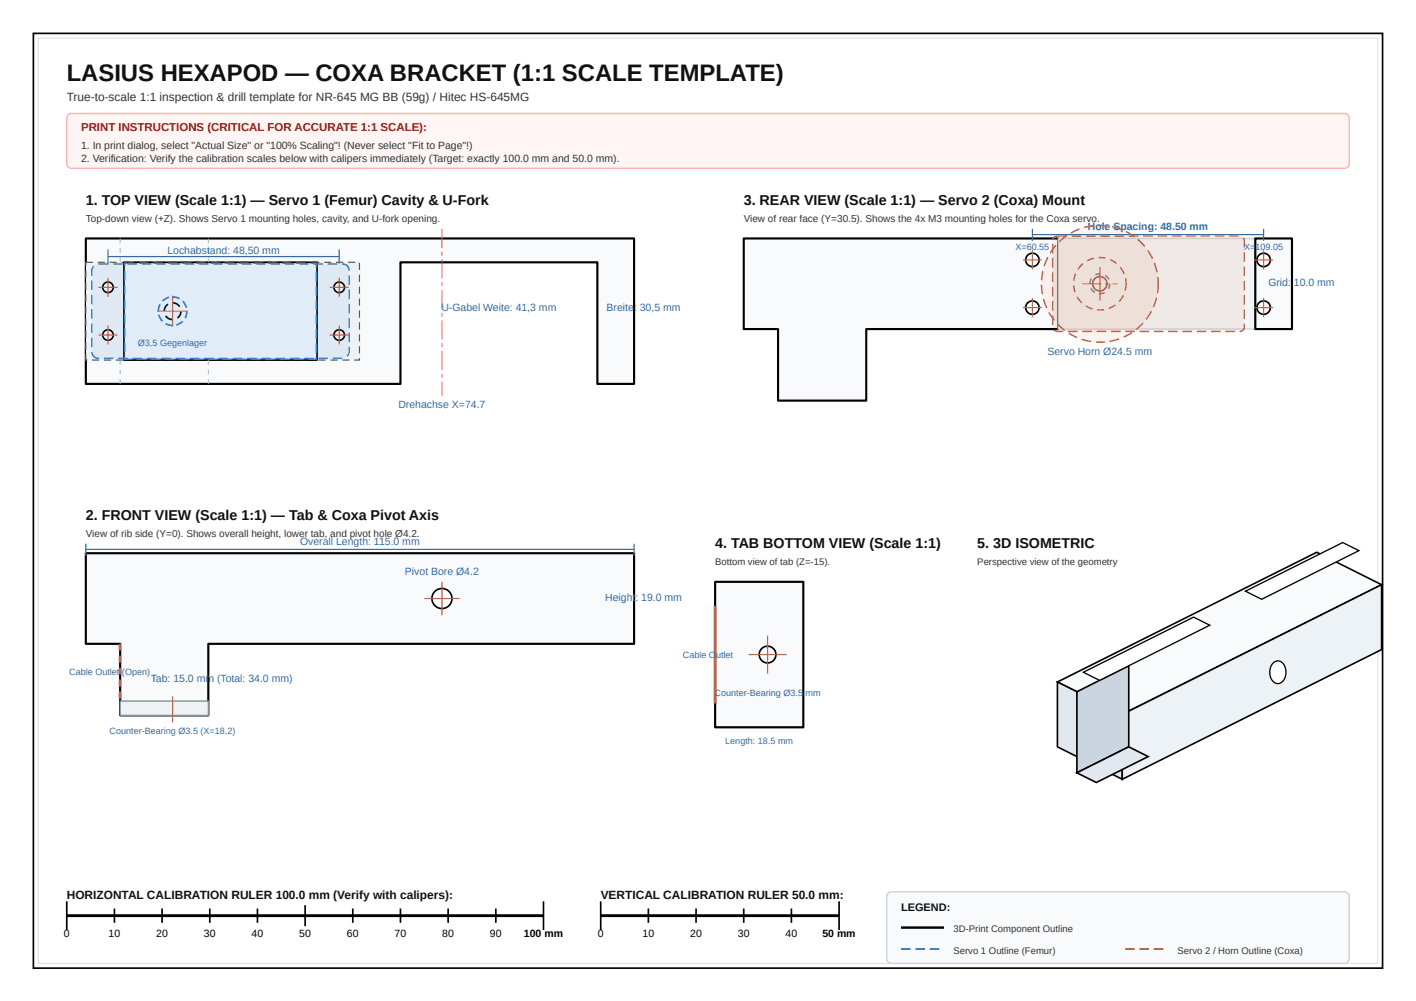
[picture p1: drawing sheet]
<svg xmlns="http://www.w3.org/2000/svg" width="297mm" height="210mm" viewBox="0 0 297 210" stroke-linecap="round" stroke-linejoin="round" font-family="sans-serif">
<path d="M7 7h283v196h-283z" fill="none" stroke="#000" stroke-width=".35"/>
<path d="M8 8h281v194h-281z" fill="none" stroke="#ddd" stroke-width=".21"/>
<path d="M14.3 24.1l.7-.3h267a1 1 0 0 1 1 1v9.5a1 1 0 0 1-1 1h-267a1 1 0 0 1-1-1v-9.5z" fill="#fff5f5"/>
<path d="M14.3 24.1l.7-.3h267a1 1 0 0 1 1 1v9.5a1 1 0 0 1-1 1h-267a1 1 0 0 1-1-1v-9.5z" fill="none" stroke="#feb2b2" stroke-width=".3"/>
<path d="M14 192h100M126 192h50" fill="none" stroke="#000" stroke-width=".6"/>
<g fill="none" stroke="#000" stroke-width=".35">
<path d="M14 189v6M24 190.5v3M34 190.5v3M44 190.5v3M54 190.5v3M64 189.8v4.4M74 190.5v3M84 190.5v3M94 190.5v3M104 190.5v3M114 189v6M126 189v6"/>
<path d="M136 190.5v3M146 190.5v3M156 190.5v3M166 190.5v3M176 189v6"/>
</g>
<path d="M186.3 187.3l.7-.3h95a1 1 0 0 1 1 1v13a1 1 0 0 1-1 1h-95a1 1 0 0 1-1-1v-13z" fill="#f8fafc"/>
<path d="M186.3 187.3l.7-.3h95a1 1 0 0 1 1 1v13a1 1 0 0 1-1 1h-95a1 1 0 0 1-1-1v-13z" fill="none" stroke="#cbd5e0" stroke-width=".3"/>
<path d="M189 194.5h9" fill="none" stroke="#000" stroke-width=".5"/>
<path d="M189 198.8h2v.4h-2zM192 198.8h2v.4h-2zM195 198.8h2v.4h-2z" fill="#3182ce"/>
<path d="M236 198.8h2v.4h-2zM239 198.8h2v.4h-2zM242 198.8h2v.4h-2z" fill="#dd6b20"/>
<path d="M18 50h115v30.5h-7.7v-25.5h-41.3v25.5h-66z" fill="#f8fafc"/>
<path d="M18 50h115v30.5h-7.7v-25.5h-41.3v25.5h-66z" fill="none" stroke="#000" stroke-width=".45"/>
<path d="M18 55h57.4v20.5h-57.4z" fill="#edf2f7"/>
<path d="M20.5 54.9h1.5v.2h-1.5zM23 54.9h1.5v.2h-1.5zM25.5 54.9h1.5v.2h-1.5zM28 54.9h1.5v.2h-1.5zM30.5 54.9h1.5v.2h-1.5zM33 54.9h1.5v.2h-1.5zM35.5 54.9h1.5v.2h-1.5zM38 54.9h1.5v.2h-1.5zM40.5 54.9h1.5v.2h-1.5zM43 54.9h1.5v.2h-1.5zM45.5 54.9h1.5v.2h-1.5zM48 54.9h1.5v.2h-1.5zM50.5 54.9h1.5v.2h-1.5zM53 54.9h1.5v.2h-1.5zM55.5 54.9h1.5v.2h-1.5zM58 54.9h1.5v.2h-1.5zM60.5 54.9h1.5v.2h-1.5zM63 54.9h1.5v.2h-1.5zM65.5 54.9h1.5v.2h-1.5zM68 54.9h1.5v.2h-1.5zM70.5 54.9h1.5v.2h-1.5zM73 54.9h1.5v.2h-1.5zM75.3 55.1h.2v1.5h-.2zM75.3 57.6h.2v1.5h-.2zM75.3 60.1h.2v1.5h-.2zM75.3 62.6h.2v1.5h-.2zM75.3 65.1h.2v1.5h-.2zM75.3 67.6h.2v1.5h-.2zM75.3 70.1h.2v1.5h-.2zM75.3 72.6h.2v1.5h-.2zM74.3 75.4h1.1v.1h-.1v-.4h.2v.5h-1.2zM71.8 75.4h1.5v.2h-1.5zM69.3 75.4h1.5v.2h-1.5zM66.8 75.4h1.5v.2h-1.5zM64.3 75.4h1.5v.2h-1.5zM61.8 75.4h1.5v.2h-1.5zM59.3 75.4h1.5v.2h-1.5zM56.8 75.4h1.5v.2h-1.5zM54.3 75.4h1.5v.2h-1.5zM51.8 75.4h1.5v.2h-1.5zM49.3 75.4h1.5v.2h-1.5zM46.8 75.4h1.5v.2h-1.5zM44.3 75.4h1.5v.2h-1.5zM41.8 75.4h1.5v.2h-1.5zM39.3 75.4h1.5v.2h-1.5zM36.8 75.4h1.5v.2h-1.5zM34.3 75.4h1.5v.2h-1.5zM31.8 75.4h1.5v.2h-1.5zM29.3 75.4h1.5v.2h-1.5zM26.8 75.4h1.5v.2h-1.5zM24.3 75.4h1.5v.2h-1.5zM21.8 75.4h1.5v.2h-1.5zM19.3 75.4h1.5v.2h-1.5zM17.9 74.3h.2v1.2h-.1v-.1h.3v.2h-.4zM17.9 71.8h.2v1.5h-.2zM17.9 69.3h.2v1.5h-.2zM17.9 66.8h.2v1.5h-.2zM17.9 64.3h.2v1.5h-.2zM17.9 61.8h.2v1.5h-.2zM17.9 59.3h.2v1.5h-.2zM17.9 56.8h.2v1.5h-.2zM17.9 54.9h1.6v.2h-1.5v-.1h.1v.8h-.2z" fill="#4a5568"/>
<path d="M26 55h40.5v20.5h-40.5z" fill="#fff"/>
<path d="M26 55h40.5v20.5h-40.5z" fill="none" stroke="#000" stroke-width=".35"/>
<g fill="#a0aec0">
<path d="M25.1 50h.2v1h-.2zM25.1 52h.2v1h-.2zM25.1 54h.2v1h-.2z"/>
<path d="M43.6 50h.2v1h-.2zM43.6 52h.2v1h-.2zM43.6 54h.2v1h-.2z"/>
<path d="M25.1 75.5h.2v1h-.2zM25.1 77.5h.2v1h-.2zM25.1 79.5h.2v1h-.2z"/>
<path d="M43.6 75.5h.2v1h-.2zM43.6 77.5h.2v1h-.2zM43.6 79.5h.2v1h-.2z"/>
</g>
<path d="M92.6 48h.2v4h-.2zM92.6 52.8h.2v.8h-.2zM92.6 54.4h.2v4h-.2zM92.6 59.2h.2v.8h-.2zM92.6 60.8h.2v4h-.2zM92.6 65.6h.2v.8h-.2zM92.6 67.2h.2v4h-.2zM92.6 72h.2v.8h-.2zM92.6 73.6h.2v4h-.2zM92.6 78.4h.2v.8h-.2zM92.6 80h.2v3h-.2z" fill="#e53e3e"/>
<circle cx="22.7" cy="60.2" r="1.1" fill="#fff"/>
<circle cx="22.7" cy="60.2" r="1.1" fill="none" stroke="#000" stroke-width=".35"/>
<path d="M22.7 58.2v4M20.7 60.2h4" fill="none" stroke="#e53e3e" stroke-width=".25"/>
<circle cx="22.7" cy="70.2" r="1.1" fill="#fff"/>
<circle cx="22.7" cy="70.2" r="1.1" fill="none" stroke="#000" stroke-width=".35"/>
<path d="M20.7 70.2h4M22.7 68.2v4" fill="none" stroke="#e53e3e" stroke-width=".25"/>
<circle cx="71.2" cy="60.2" r="1.1" fill="#fff"/>
<circle cx="71.2" cy="60.2" r="1.1" fill="none" stroke="#000" stroke-width=".35"/>
<path d="M71.2 58.2v4M69.2 60.2h4" fill="none" stroke="#e53e3e" stroke-width=".25"/>
<circle cx="71.2" cy="70.2" r="1.1" fill="#fff"/>
<circle cx="71.2" cy="70.2" r="1.1" fill="none" stroke="#000" stroke-width=".35"/>
<path d="M69.2 70.2h4M71.2 68.2v4" fill="none" stroke="#e53e3e" stroke-width=".25"/>
<circle cx="36.2" cy="65.2" r="1.75" fill="#fff"/>
<path d="M34.6 66.3l.3-.2a1.49 1.49 0 0 0 1.3 .7v.4l-.8-.2zM34.8 63.9l.4-.3 .1 .3a1.49 1.49 0 0 0-.7 1.3h-.3v-.4zM36.3 63.3l1 .4 .5 .5-.3 .2a1.49 1.49 0 0 0-1.2-.7zM37.8 65.2h.3l-.3 1.1-.5 .5-.2-.3a1.49 1.49 0 0 0 .7-1.3z" fill="#000"/>
<path d="M33 65.2h6.4M36.2 62v6.5" fill="none" stroke="#e53e3e" stroke-width=".25"/>
<g fill="#3182ce">
<path d="M29.2 55h2v.3h-2zM32.2 55h2v.3h-2zM35.2 55h2v.3h-2zM38.2 55h2v.3h-2zM41.2 55h2v.3h-2zM44.2 55h2v.3h-2zM47.2 55h2v.3h-2zM50.2 55h2v.3h-2zM53.2 55h2v.3h-2zM56.2 55h2v.3h-2zM59.2 55h2v.3h-2zM62.2 55h2v.3h-2zM65.2 55h1.3v1h-.3v-.8h.2v.1h-1.2zM66.2 57h.3v2h-.3zM66.2 60h.3v2h-.3zM66.2 63h.3v2h-.3zM66.2 66h.3v2h-.3zM66.2 69h.3v2h-.3zM66.2 72h.3v2h-.3zM64.7 75.1h1.7v.2h-.2v-.3h.3v.4h-1.8zM61.7 75.1h2v.3h-2zM58.7 75.1h2v.3h-2zM55.7 75.1h2v.3h-2zM52.7 75.1h2v.3h-2zM49.7 75.1h2v.3h-2zM46.7 75.1h2v.3h-2zM43.7 75.1h2v.3h-2zM40.7 75.1h2v.3h-2zM37.7 75.1h2v.3h-2zM34.7 75.1h2v.3h-2zM31.7 75.1h2v.3h-2zM28.7 75.1h2v.3h-2zM26 74.8h.3v.5h-.1v-.2h1.5v.3h-1.7zM26 71.8h.3v2h-.3zM26 68.8h.3v2h-.3zM26 65.8h.3v2h-.3zM26 62.8h.3v2h-.3zM26 59.8h.3v2h-.3zM26 56.8h.3v2h-.3zM26 55h2.2v.3h-2v-.1h.1v.6h-.3z"/>
<path d="M23.8 55.2h2v.3h-2zM26.8 55.2h2v.3h-2zM29.8 55.2h2v.3h-2zM32.8 55.2h2v.3h-2zM35.8 55.2h2v.3h-2zM38.8 55.2h2v.3h-2zM41.8 55.2h2v.3h-2zM44.8 55.2h2v.3h-2zM47.8 55.2h2v.3h-2zM50.8 55.2h2v.3h-2zM53.8 55.2h2v.3h-2zM56.8 55.2h2v.3h-2zM59.8 55.2h2v.3h-2zM62.8 55.2h2v.3h-2zM65.8 55.2h2v.3h-2zM68.8 55.2h2v.3h-2zM71.8 55.2a1.48 1.48 0 0 1 1.6 1.5h-.3a1.21 1.21 0 0 0-1.3-1.2zM73.1 57.7h.3v2h-.3zM73.1 60.7h.3v2h-.3zM73.1 63.7h.3v2h-.3zM73.1 66.7h.3v2h-.3zM73.1 69.7h.3v2h-.3zM73.1 72.7h.3a2.34 2.34 0 0 1-.5 2.1l-.2-.2 .2-.2a2.29 2.29 0 0 0 .2-1.7zM69.8 75h2v.3h-2zM66.8 75h2v.3h-2zM63.8 75h2v.3h-2zM60.8 75h2v.3h-2zM57.8 75h2v.3h-2zM54.8 75h2v.3h-2zM51.8 75h2v.3h-2zM48.8 75h2v.3h-2zM45.8 75h2v.3h-2zM42.8 75h2v.3h-2zM39.8 75h2v.3h-2zM36.8 75h2v.3h-2zM33.8 75h2v.3h-2zM30.8 75h2v.3h-2zM27.8 75h2v.3h-2zM24.8 75h2v.3h-2zM21.8 75h2v.3h-2zM19.1 73.8h.3a1.22 1.22 0 0 0 1.4 1.2v.3a1.49 1.49 0 0 1-1.7-1.5zM19.1 70.8h.3v2h-.3zM19.1 67.8h.3v2h-.3zM19.1 64.8h.3v2h-.3zM19.1 61.8h.3v2h-.3zM19.1 58.8h.3v2h-.3zM19.6 55.7l.2 .2-.4 .7v1.2h-.3a2.43 2.43 0 0 1 .5-2.1zM20.7 55.2h2.1v.3h-2.1z"/>
<path d="M36.9 68l1.3-.8 .2 .3-.6 .5-.8 .3zM34.8 67.7l1.4 .4v.3l-1.5-.4zM33.1 66h.4l.7 1.2-.3 .3-.5-.7zM33.4 63.7l.3 .2-.3 1.3h-.4zM34 63l.6-.5 .8-.3 .1 .3-1.3 .7zM36.2 62.1l1.5 .4-.1 .3-1.4-.4zM38.2 63.3l.3-.3 .5 .7 .3 .8-.4 .1zM39 65.2h.4l-.4 1.6-.3-.2z"/>
</g>
<path d="M22.7 53.8h48.5M22.7 52.3v3M71.2 52.3v3" fill="none" stroke="#2b6cb0" stroke-width=".25"/>
<path d="M18 116h115v19h-89.3v15h-18.5v-15h-7.2z" fill="#f8fafc"/>
<path d="M18 116h115v19h-89.3v15h-18.5v-15h-7.2z" fill="none" stroke="#000" stroke-width=".45"/>
<path d="M25.2 147h18.5v3h-18.5z" fill="#edf2f7"/>
<path d="M25.2 147h18.5v3h-18.5z" fill="none" stroke="#718096" stroke-width=".25"/>
<path d="M24.9 135h.6v1.5h-.6zM24.9 137.5h.6v1.5h-.6zM24.9 140h.6v1.5h-.6zM24.9 142.5h.6v1.5h-.6zM24.9 145h.6v1.5h-.6z" fill="#e53e3e"/>
<circle cx="92.7" cy="125.5" r="2.1" fill="#fff"/>
<circle cx="92.7" cy="125.5" r="2.1" fill="none" stroke="#000" stroke-width=".35"/>
<path d="M89 125.5h7.4M92.7 122v7M36.2 146v5.5" fill="none" stroke="#e53e3e" stroke-width=".25"/>
<path d="M18 115.2h115M18 114v2.5M133 114v2.5" fill="none" stroke="#2b6cb0" stroke-width=".25"/>
<path d="M156 50h66v19h-40.3v15h-18.5v-15h-7.2z" fill="#f8fafc"/>
<path d="M156 50h66v19h-40.3v15h-18.5v-15h-7.2z" fill="none" stroke="#000" stroke-width=".45"/>
<path d="M222 50h41.3v19h-41.3z" fill="#f1f5f9"/>
<path d="M222 50h41.3v19h-41.3z" fill="none" stroke="#cbd5e0" stroke-width=".3"/>
<path d="M263.3 50h7.7v19h-7.7z" fill="#f8fafc"/>
<path d="M263.3 50h7.7v19h-7.7z" fill="none" stroke="#000" stroke-width=".45"/>
<path d="M230.7 61.4l.9-.2 .2 .3-1.1 .2zM228.7 60.5l.3-.1 .7 .8-.1 .2zM228.8 58.3l.2 .2-.3 .9h-.3zM229.7 57.5l1.1-.2v.3l-1 .2zM231.9 57.6l.8 .9-.2 .1-.8-.7zM232.6 59.5h.3l-.2 1.1-.3-.1z" fill="#718096"/>
<path d="M227 59.4h4v.2h-4zM231.8 59.4h.8v.2h-.8zM233.4 59.4h1v.2h-1z" fill="#e53e3e"/>
<path d="M230.7 56v7" fill="none" stroke="#e53e3e" stroke-width=".25"/>
<circle cx="216.5" cy="54.5" r="1.4" fill="#fff"/>
<circle cx="216.5" cy="54.5" r="1.4" fill="none" stroke="#000" stroke-width=".35"/>
<path d="M214.5 54.5h4M216.5 52.5v4" fill="none" stroke="#e53e3e" stroke-width=".25"/>
<circle cx="216.5" cy="64.5" r="1.4" fill="#fff"/>
<circle cx="216.5" cy="64.5" r="1.4" fill="none" stroke="#000" stroke-width=".35"/>
<path d="M214.5 64.5h4M216.5 62.5v4" fill="none" stroke="#e53e3e" stroke-width=".25"/>
<circle cx="265" cy="54.5" r="1.4" fill="#fff"/>
<circle cx="265" cy="54.5" r="1.4" fill="none" stroke="#000" stroke-width=".35"/>
<path d="M263 54.5h4M265 52.5v4" fill="none" stroke="#e53e3e" stroke-width=".25"/>
<circle cx="265" cy="64.5" r="1.4" fill="#fff"/>
<circle cx="265" cy="64.5" r="1.4" fill="none" stroke="#000" stroke-width=".35"/>
<path d="M263 64.5h4M265 62.5v4" fill="none" stroke="#e53e3e" stroke-width=".25"/>
<path d="M216.5 49.2h48.5M216.5 48v2.5M265 48v2.5" fill="none" stroke="#2b6cb0" stroke-width=".25"/>
<g fill="#dd6b20">
<path d="M224.8 49.3h2v.3h-2zM227.8 49.3h2v.3h-2zM230.8 49.3h2v.3h-2zM233.8 49.3h2v.3h-2zM236.8 49.3h2v.3h-2zM239.8 49.3h2v.3h-2zM242.8 49.3h2v.3h-2zM245.8 49.3h2v.3h-2zM248.8 49.3h2v.3h-2zM251.8 49.3h2v.3h-2zM254.8 49.3h2v.3h-2zM257.8 49.3h2v.3h-2zM260.7 50l.2-.2 .2 .4v1.7h-.3v-1.4zM260.8 52.9h.3v2h-.3zM260.8 55.9h.3v2h-.3zM260.8 58.9h.3v2h-.3zM260.8 61.9h.3v2h-.3zM260.8 64.9h.3v2h-.3zM260.8 67.9h.3a1.39 1.39 0 0 1-.7 1.7h-.4v-.3a.75 .75 0 0 0 .8-.8zM257 69.3h2v.3h-2zM254 69.3h2v.3h-2zM251 69.3h2v.3h-2zM248 69.3h2v.3h-2zM245 69.3h2v.3h-2zM242 69.3h2v.3h-2zM239 69.3h2v.3h-2zM236 69.3h2v.3h-2zM233 69.3h2v.3h-2zM230 69.3h2v.3h-2zM227 69.3h2v.3h-2zM224 69.3h2v.3h-2zM220.9 69.2l.3-.1 .4 .2h1.4v.3h-1.5zM220.6 66.1h.3v2h-.3zM220.6 63.1h.3v2h-.3zM220.6 60.1h.3v2h-.3zM220.6 57.1h.3v2h-.3zM220.6 54.1h.3v2h-.3zM220.6 51.1h.3v2h-.3zM220.9 49.8l.5-.4 2.4-.1v.3h-2a.78 .78 0 0 0-.8 .6l-.3-.1z"/>
<path d="M242.4 62.4l.3 .1-.6 1.9-.3-.1zM241.4 65.2l.2 .1-1.1 1.8-.2-.2zM238.2 69l1.4-1.4 .3 .2-1.5 1.5zM235.6 70.6l1.8-1 .1 .3-1.8 .9zM232.7 71.4l2-.5 .1 .3-2 .5zM229.9 71.6h1.9v.3h-2zM226.9 71l2 .5v.3l-2.1-.5zM224.2 69.7l1.8 .9-.1 .3-1.8-.9zM221.7 68l.2-.2 1.5 1.4-.2 .2zM219.9 65.6l.2-.2 1.2 1.7-.3 .2zM218.7 62.7l.3-.1 .7 1.9-.3 .2zM218.3 59.7h.3l.2 1.9-.3 .1zM218.6 56.8h.3l-.3 2h-.3zM219.7 53.9l.2 .1-.7 1.9-.3-.1zM221.4 51.3l.2 .2-1.2 1.6-.3-.1zM222.1 50.6l1.6-1.3 .1 .2-1.5 1.3zM224.5 48.7l1.9-.8 .1 .3-1.8 .8zM227.4 47.6l2-.4v.3l-1.9 .3zM230.4 47.1l1.9 .1v.3l-1.9-.1zM233.3 47.4l2 .6-.1 .3-2-.6zM236.2 48.4l1.8 1.1-.2 .2-1.7-1zM238.8 50.1l1.4 1.5-.2 .2-1.4-1.5zM240.6 52.5l.2-.1 1.1 1.7-.3 .2zM242 55.2l.3-.1 .6 2h-.3zM242.7 58.1h.3l.1 .7-.2 2.7-.3-.1 .2-1.5z"/>
<path d="M235.5 61.8l.3 .2-.9 1.3-.3-.2zM232.5 64.5l1.4-.7 .1 .3-1.4 .7zM230.2 64.8h1.3l.1 .3h-1.5zM227.8 64l1.4 .6-.1 .3-1.4-.6zM225.8 62.3l.2-.2 1 1.3-.2 .2zM225.1 59.8h.3l.2 1.4-.3 .1zM225.5 57.4l.2 .1-.3 1.4h-.3zM226.8 55.4l.3-.2 .2 .2-1.1 1.2-.2-.2zM228 54.5l1.5-.5v.3l-1.4 .5zM230.5 53.9l1.4 .1v.3l-1.4-.1zM232.9 54.3l1.4 .9-.2 .2-1.3-.8zM234.9 56.1l.2-.2 .8 1.4-.3 .2zM235.9 58.4l.3-.1 .1 .6-.1 2.1-.3-.1 .1-1.4z"/>
</g>
<circle cx="230.7" cy="59.5" r="1.5" fill="none" stroke="#dd6b20" stroke-width=".35"/>
<path d="M150 122h18.5v30.5h-18.5z" fill="#f8fafc"/>
<path d="M150 122h18.5v30.5h-18.5z" fill="none" stroke="#000" stroke-width=".45"/>
<path d="M150 127v20.5" fill="none" stroke="#e53e3e" stroke-width=".6"/>
<circle cx="161" cy="137.2" r="1.75" fill="#fff"/>
<circle cx="161" cy="137.2" r="1.75" fill="none" stroke="#000" stroke-width=".35"/>
<path d="M157 137.2h8M161 133.2v8" fill="none" stroke="#e53e3e" stroke-width=".25"/>
<path d="M221.8 143l54.4-27.2 13.6 6.8-54.4 27.2z" fill="#f8fafc"/>
<path d="M221.8 143l54.4-27.2 13.6 6.8-54.4 27.2z" fill="none" stroke="#000" stroke-width=".34"/>
<path d="M221.8 143l13.6 6.8v13.6l-13.6-6.8z" fill="#e2e8f0"/>
<path d="M221.8 143l13.6 6.8v13.6l-13.6-6.8z" fill="none" stroke="#000" stroke-width=".34"/>
<path d="M235.4 149.8l54.4-27.2v13.6l-54.4 27.2z" fill="#edf2f7"/>
<path d="M235.4 149.8l54.4-27.2v13.6l-54.4 27.2z" fill="none" stroke="#000" stroke-width=".34"/>
<path d="M225.9 145l10.9-5.4v17l-10.9 5.4z" fill="#cbd5e0"/>
<path d="M225.9 145l10.9-5.4v17l-10.9 5.4z" fill="none" stroke="#000" stroke-width=".34"/>
<path d="M225.9 162l10.9-5.4 4 2-10.8 5.5z" fill="#e2e8f0"/>
<path d="M225.9 162l10.9-5.4 4 2-10.8 5.5z" fill="none" stroke="#000" stroke-width=".34"/>
<path d="M227.2 141l23.2-11.6 3.4 1.7-23.2 11.6z" fill="#fff"/>
<path d="M227.2 141l23.2-11.6 3.4 1.7-23.2 11.6z" fill="none" stroke="#000" stroke-width=".27"/>
<path d="M261.2 124l20.4-10.2 3.4 1.7-20.4 10.2z" fill="#fff"/>
<path d="M261.2 124l20.4-10.2 3.4 1.7-20.4 10.2z" fill="none" stroke="#000" stroke-width=".27"/>
<path d="M267.1 139a1.6 1.6 0 0 1 1.7-.2 1.6 1.6 0 0 1 .9 1.5 2.4 2.4 0 0 1-1.7 3 2.43 2.43 0 0 1-1.6-3.1z" fill="#fff"/>
<path d="M267.1 139a1.6 1.6 0 0 1 1.7-.2 1.6 1.6 0 0 1 .9 1.5 2.4 2.4 0 0 1-1.7 3 2.43 2.43 0 0 1-1.6-3.1z" fill="none" stroke="#000" stroke-width=".27"/>
<text font-size="5" fill="#111" x="14" y="17">LASIUS HEXAPOD — COXA BRACKET (1:1 SCALE TEMPLATE)</text>
<g font-size="3" fill="#111">
<text x="18" y="43">1. TOP VIEW (Scale 1:1) — Servo 1 (Femur) Cavity &amp; U-Fork</text>
<text x="156" y="43">3. REAR VIEW (Scale 1:1) — Servo 2 (Coxa) Mount</text>
<text x="18" y="109">2. FRONT VIEW (Scale 1:1) — Tab &amp; Coxa Pivot Axis</text>
<text x="150" y="115">4. TAB BOTTOM VIEW (Scale 1:1)</text>
<text x="205" y="115">5. 3D ISOMETRIC</text>
</g>
<text font-size="2.5" fill="#333" x="14" y="21.2">True-to-scale 1:1 inspection &amp; drill template for NR-645 MG BB (59g) / Hitec HS-645MG</text>
<g font-size="2.5" fill="#111">
<text x="14" y="188.5">HORIZONTAL CALIBRATION RULER 100.0 mm (Verify with calipers):</text>
<text x="126" y="188.5">VERTICAL CALIBRATION RULER 50.0 mm:</text>
</g>
<text font-size="2.4" fill="#b00" x="17" y="27.5">PRINT INSTRUCTIONS (CRITICAL FOR ACCURATE 1:1 SCALE):</text>
<text font-size="2.3" fill="#111" x="189" y="191">LEGEND:</text>
<g font-size="2.2" fill="#333">
<text x="17" y="31.2">1. In print dialog, select &quot;Actual Size&quot; or &quot;100% Scaling&quot;! (Never select &quot;Fit to Page&quot;!)</text>
<text x="17" y="34">2. Verification: Verify the calibration scales below with calipers immediately (Target: exactly 100.0 mm and 50.0 mm).</text>
</g>
<g font-size="2.2" fill="#2b6cb0">
<text x="35.1" y="53.2">Lochabstand: 48,50 mm</text>
<text x="228.2" y="48.2">Hole Spacing: 48.50 mm</text>
<text x="266" y="60">Grid:</text>
<text x="271.4" y="60">10.0 mm</text>
<text x="92.6" y="65.2">U-Gabel Weite: 41,3 mm</text>
<text x="127.2" y="65.2">Breite:</text>
<text x="134.2" y="65.2">30,5 mm</text>
<text x="219.7" y="74.5">Servo Horn Ø24.5 mm</text>
<text x="83.6" y="85.5">Drehachse X=74.7</text>
<text x="62.9" y="114.2">Overall Length: 115.0 mm</text>
<text x="84.9" y="120.5">Pivot Bore Ø4.2</text>
<text x="126.9" y="126">Height</text>
<text x="133.3" y="126">: 19.0 mm</text>
<text x="31.6" y="143">Tab: 15.0 mm (Total: 34.0 mm)</text>
</g>
<g font-size="2.2">
<text x="13.4" y="196.5">0</text>
<text x="22.8" y="196.5">10</text>
<text x="32.8" y="196.5">20</text>
<text x="42.8" y="196.5">30</text>
<text x="52.8" y="196.5">40</text>
<text x="62.8" y="196.5">50</text>
<text x="72.8" y="196.5">60</text>
<text x="82.8" y="196.5">70</text>
<text x="92.8" y="196.5">80</text>
<text x="102.8" y="196.5">90</text>
<text x="109.9" y="196.5">100 mm</text>
<text x="125.4" y="196.5">0</text>
<text x="134.8" y="196.5">10</text>
<text x="144.8" y="196.5">20</text>
<text x="154.8" y="196.5">30</text>
<text x="164.8" y="196.5">40</text>
<text x="172.5" y="196.5">50 mm</text>
</g>
<g font-size="2.1" fill="#333">
<text x="18" y="46.5">Top-down view (+Z). Shows Servo 1 mounting holes, cavity, and U-fork opening.</text>
<text x="156" y="46.5">View of rear face (Y=30.5). Shows the 4x M3 mounting holes for the Coxa servo.</text>
<text x="18" y="112.5">View of rib side (Y=0). Shows overall height, lower tab, and pivot hole Ø4.2.</text>
</g>
<g font-size="2" fill="#333">
<text x="150" y="118.5">Bottom view of tab (Z=-15).</text>
<text x="205" y="118.5">Perspective view of the geometry</text>
<text x="200" y="195.5">3D-Print Component Outline</text>
<text x="200" y="200">Servo 1 Outline (Femur)</text>
<text x="247" y="200">Servo 2 / Horn Outline (Coxa)</text>
</g>
<g font-size="1.9" fill="#2b6cb0">
<text x="213" y="52.5">X=60.55</text>
<text x="261" y="52.5">X=</text>
<text x="263.3" y="52.5">109.05</text>
<text x="28.9" y="72.5">Ø3,5 Gegenlager</text>
<text x="143.2" y="138">Cable O</text>
<text x="150.2" y="138">utlet</text>
<text x="14.5" y="141.5">Cable Outlet</text>
<text x="25.6" y="141.5">(Open)</text>
<text x="149.9" y="146">Counter-Bearing Ø3.5</text>
<text x="169" y="146">mm</text>
<text x="23" y="154">Counter-Bearing Ø3.5 (X=18.2)</text>
<text x="152.1" y="156">Length: 18.5 mm</text>
</g>
</svg>
